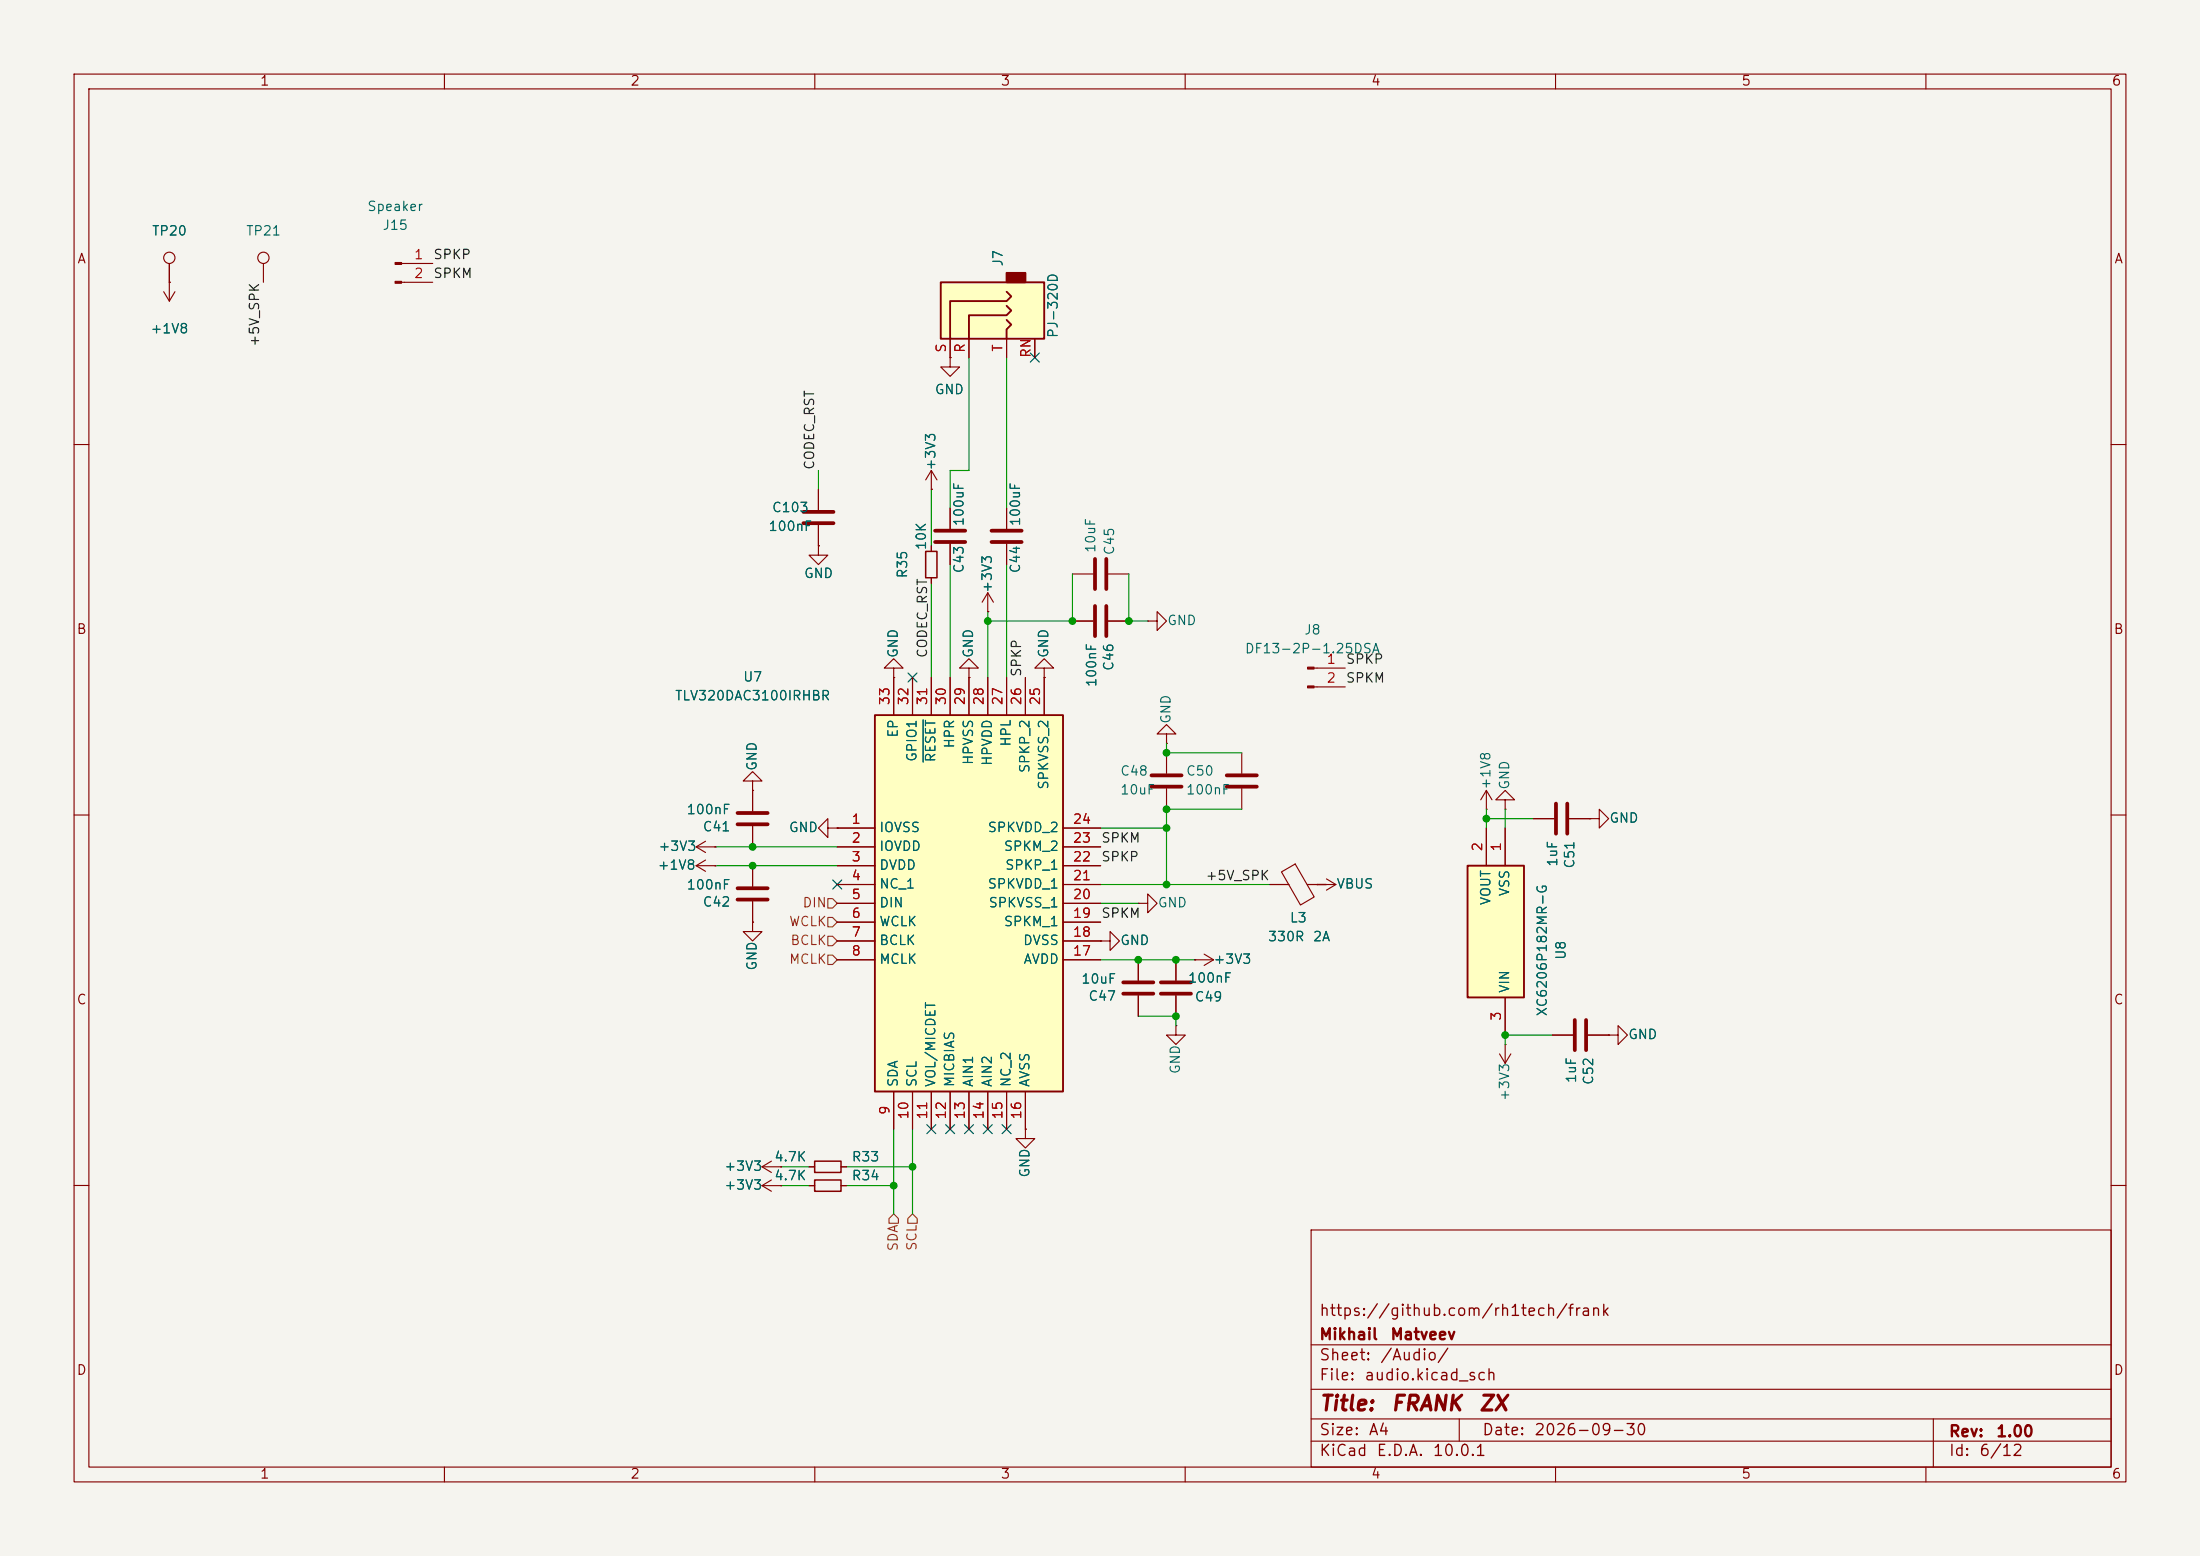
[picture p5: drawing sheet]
<svg xmlns="http://www.w3.org/2000/svg" width="297mm" height="210mm" viewBox="0 0 297 210" stroke-linecap="round" stroke-linejoin="round" font-family="sans-serif">
<path d="M0 0h297v210h-297z" fill="#f5f4ef" stroke="#f5f4ef" stroke-width=".14"/>
<g fill="none" stroke="#840000" stroke-width=".15">
<path d="M10 10h277v190h-277zM12 12h273v186h-273zM60 10v2M110 10v2M160 10v2M210 10v2M260 10v2M10 60h2M110.5 73.7v1.2h1.3l-1.3 1.3-1.3-1.3h1.3M110.5 73.7h.1M285 60h2M10 110h2"/>
<path d="M285 110h2M10 160h2M177 166h108v32h-108zM285 160h2M60 198v2M110 198v2M160 198v2M177 194.5h108M177 191.5h108M177 187.5h108M177 181.5h108M197 191.5v3"/>
<path d="M210 198v2M260 198v2M261 191.5v6.5"/>
</g>
<path d="M118.1 96.5h25.4v50.8h-25.4z" fill="#ffffc2"/>
<path d="M118.1 96.5h25.4v50.8h-25.4z" fill="none" stroke="#840000" stroke-width=".25"/>
<g fill="none" stroke="#840000" stroke-width=".15">
<path d="M120.6 91.4v5.1M123.2 91.4v5.1M125.7 91.4v5.1M128.3 91.4v5.1M130.8 91.4v5.1M133.3 91.4v5.1M135.9 91.4v5.1M138.4 91.4v5.1M141 91.4v5.1M113 111.8h5.1M113 114.3h5.1M113 116.8h5.1"/>
<path d="M113 119.4h5.1M143.5 111.8h5.1M143.5 114.3h5.1M143.5 116.8h5.1M143.5 119.4h5.1M113 121.9h5.1M113 124.5h5.1M113 127h5.1M113 129.5h5.1M143.5 121.9h5.1M143.5 124.5h5.1M143.5 127h5.1"/>
<path d="M143.5 129.5h5.1M120.6 147.3v5.1M123.2 147.3v5.1M125.7 147.3v5.1M128.3 147.3v5.1M130.8 147.3v5.1M133.3 147.3v5.1M135.9 147.3v5.1M138.4 147.3v5.1"/>
</g>
<path d="M124.6 97.2v5.6" fill="none" stroke="#006464" stroke-width=".15"/>
<path d="M198.1 116.8h7.6v17.8h-7.6z" fill="#ffffc2"/>
<path d="M198.1 116.8h7.6v17.8h-7.6z" fill="none" stroke="#840000" stroke-width=".25"/>
<g fill="none" stroke="#840000" stroke-width=".15">
<path d="M135.9 68.6v2.8M135.9 73.4v2.8M144.8 77.5h2.8M149.6 77.5h2.8M130.8 90.2h1.3l-1.3-1.3-1.3 1.3h1.3v1.2M130.8 91.4h.1M133.3 82.6h.1M133.3 80l-.7 1.3M133.3 80l.8 1.3M133.3 80v2.6M154.9 83.8h1.3v-1.2l1.3 1.2-1.3 1.3v-1.3M154.9 83.8h.1"/>
<path d="M157.5 99.1h1.2l-1.2-1.3-1.3 1.3h1.3v1.2M177.4 90.2h4.2M177.4 92.7h4.2M94 114.3l1.2 .8M94 114.3h2.5M94 116.8l1.2 .8M94 116.8h2.5M95.2 113.5l-1.2 .8M95.2 116.1l-1.2 .7M96.5 114.3h.1M96.5 116.8h.1M101.6 105.4h1.3l-1.3-1.3-1.3 1.3h1.3v1.3"/>
<path d="M101.6 106.7h.1M101.6 106.7v2.8M101.6 111.5v2.8M101.6 116.8v2.8M157.5 100.3h.1M157.5 101.6v2.8M157.5 106.4v2.8M167.6 101.6v2.8M167.6 106.4v2.8M171.4 119.4h2.6M173 117.7l1.9-1.1 2.5 4.5-1.8 1zM176.5 119.4h3.8"/>
<path d="M177.8 119.4h.1M179.1 118.6l1.2 .8M180.3 119.4l-1.2 .7M200.7 109.2h.1M200.7 106.7v2.5M200.7 111.8v5M200.7 106.7l-.8 1.3M200.7 106.7l.7 1.3M203.2 108h1.3l-1.3-1.3-1.3 1.3h1.3v1.2M203.2 109.2h.1M203.2 111.8v5M207 110.5h2.8"/>
<path d="M211.8 110.5h2.8M214.6 110.5h1.3v-1.3l1.3 1.3-1.3 1.3v-1.3M214.6 110.5h.1M101.6 124.5v1.2h1.3l-1.3 1.3-1.3-1.3h1.3M101.6 124.5h.1M101.6 121.7v2.8M148.6 127h1.3v-1.3l1.2 1.3-1.2 1.3v-1.3M148.6 127h.1M153.7 121.9h1.2v-1.2l1.3 1.2-1.3 1.3v-1.3M153.7 121.9h.1M153.7 129.5v2.8M153.7 134.4v2.8"/>
<path d="M158.7 138.4v1.3h1.3l-1.3 1.3-1.2-1.3h1.2M158.7 138.4h.1M158.7 129.5v2.8M158.7 134.4v2.8M161.3 129.5h.1M161.3 129.5h2.5M162.6 128.8l1.2 .7M163.8 129.5l-1.2 .8M203.2 134.6v5.1M209.5 139.7h2.8M214.4 139.7h2.8M217.2 139.7h1.2v-1.3l1.3 1.3-1.3 1.3v-1.3"/>
<path d="M217.2 139.7h.1M102.9 157.5h2.5M102.9 157.5l1.2 .7M104.1 156.7l-1.2 .8M104.1 159.3l-1.2 .7M105.4 157.5h.1M109.2 157.5h.8M113.5 157.5h.8M202.4 142.2l.8 1.3M203.2 141h.1M203.2 141v2.5M204 142.2l-.8 1.3"/>
<path d="M102.9 160h2.5M102.9 160l1.2 .8M105.4 160h.1M109.2 160h.8M113.5 160h.8"/>
</g>
<g fill="none" stroke="#840000" stroke-width=".51">
<path d="M133.9 71.6h4M133.9 73.2h4M147.8 75.4v4.1M149.4 75.4v4.1M99.6 111.3h4M99.6 109.7h4M99.6 119.9h4M155.4 104.6h4.1M155.4 106.2h4.1M165.6 104.6h4.1M165.6 106.2h4.1M210.1 108.5v4"/>
<path d="M211.6 108.5v4M99.6 121.4h4M151.6 134.1h4.1M151.6 132.6h4.1M156.7 134.1h4.1M156.7 132.6h4.1M212.6 137.7v4M214.1 137.7v4"/>
</g>
<g fill="#840000" stroke="#840000" stroke-width=".15">
<path d="M176.5 90h.9v.3h-.9z"/>
<path d="M176.5 92.6h.9v.2h-.9z"/>
</g>
<path d="M110 156.7h3.5v1.5h-3.5zM110 159.3h3.5v1.5h-3.5z" fill="none" stroke="#840000" stroke-width=".2"/>
<path d="M127 38.1h14v7.6h-14z" fill="#ffffc2"/>
<path d="M135.9 36.8h2.5v1.3h-2.5z" fill="#840000" stroke="#840000" stroke-width=".25"/>
<path d="M127 38.1h14v7.6h-14zM135.9 39.4l.6 .6-.6 .6h-7.6v5.1M135.9 41.3l.6 .6-.6 .6h-5.1v3.2M135.9 43.2l.6 .6-.6 .7v1.2" fill="none" stroke="#840000" stroke-width=".25"/>
<g fill="none" stroke="#840000" stroke-width=".15">
<path d="M22.1 39.4l.8 1.2M22.9 38.1h.1M22.9 35.6v5M23.6 39.4l-.7 1.2M35.6 35.6v2.5M54.2 35.6h4.2M54.2 38.1h4.2M128.3 48.3v1.2h-1.3l1.3 1.3 1.2-1.3h-1.2M128.3 48.3h.1M128.3 45.7v2.6M130.8 45.7v2.6M135.9 45.7v2.6"/>
<path d="M139.7 45.7v2.6M110.5 73.7h.1M110.5 66v2.8M110.5 70.9v2.8M125.7 66h.1M125.7 63.5l-.7 1.3M125.7 63.5l.8 1.3M125.7 63.5v2.5M125.7 73.7v.7M125.7 78v.7M128.3 68.6v2.8M128.3 73.4v2.8"/>
<path d="M135.9 68.6v2.8M135.9 73.4v2.8M120.6 90.2h1.3l-1.3-1.3-1.2 1.3h1.2v1.2M120.6 91.4h.1M120.6 91.4v5.1M123.2 91.4v5.1M125.7 91.4v5.1M128.3 91.4v5.1M130.8 91.4h.1M130.8 91.4v5.1M133.3 82.6h.1M133.3 91.4v5.1"/>
<path d="M135.9 91.4v5.1M138.4 91.4v5.1M141 90.2h1.2l-1.2-1.3-1.3 1.3h1.3v1.2M141 91.4h.1M141 91.4v5.1M144.8 83.8h2.8M149.6 83.8h2.8M96.5 114.3h.1M96.5 116.8h.1M101.6 106.7h.1M101.6 106.7v2.8M101.6 111.5v2.8"/>
<path d="M101.6 116.8v2.8M111.8 111.8v-1.3l-1.3 1.3 1.3 1.2v-1.2h1.2M113 111.8h.1M113 119.4h5.1M113 111.8h5.1M113 114.3h5.1M113 116.8h5.1M143.5 119.4h5.1M143.5 111.8h5.1M143.5 114.3h5.1M143.5 116.8h5.1M171.4 119.4h2.6"/>
<path d="M176.5 119.4h2.6M177.8 119.4h.1M200.7 111.8v5M203.2 111.8v5M207 110.5h2.8M211.8 110.5h2.8M214.6 110.5h.1M101.6 124.5h.1M101.6 121.7v2.8M113 121.9h5.1M113 124.5h5.1M113 127h5.1"/>
<path d="M113 129.5h5.1M143.5 121.9h5.1M143.5 124.5h5.1M143.5 127h5.1M143.5 129.5h5.1M148.6 127h.1M153.7 129.5v2.8M153.7 134.4v2.8M158.7 129.5v2.8M158.7 134.4v2.8M161.3 129.5h.1M203.2 134.6v5.1"/>
<path d="M209.5 139.7h2.8M214.4 139.7h2.8M217.2 139.7h.1M105.4 157.5h.1M109.2 157.5h.8M113.5 157.5h.8M120.6 147.3v5.1M123.2 147.3v5.1M125.7 147.3v5.1M128.3 147.3v5.1M130.8 147.3v5.1M133.3 147.3v5.1"/>
<path d="M135.9 147.3v5.1M138.4 152.4v1.3h1.3l-1.3 1.2-1.2-1.2h1.2M138.4 152.4h.1M138.4 147.3v5.1M105.4 160h.1M109.2 160h.8M113.5 160h.8"/>
<circle cx="22.9" cy="34.8" r=".76"/>
<circle cx="35.6" cy="34.8" r=".76"/>
</g>
<path d="M108.5 69.1h4M108.5 70.6h4M126.2 71.6h4.1M126.2 73.2h4.1M147.8 81.8v4.1M149.4 81.8v4.1" fill="none" stroke="#840000" stroke-width=".51"/>
<g fill="#840000" stroke="#840000" stroke-width=".15">
<path d="M53.3 35.4h.9v.3h-.9z"/>
<path d="M53.3 38h.9v.2h-.9z"/>
</g>
<path d="M125 74.4h1.5v3.6h-1.5z" fill="none" stroke="#840000" stroke-width=".2"/>
<path d="M111.8 126.4h.6l.6 .6-.6 .6h-.6zM111.8 123.8h.6l.6 .7-.6 .6h-.6zM111.8 121.3h.6l.6 .6-.6 .7h-.6zM111.8 128.9h.6l.6 .6-.6 .7h-.6zM120.6 163.8l.7 .7v.6h-1.3v-.6zM123.2 163.8l.6 .7v.6h-1.2v-.6z" fill="none" stroke="#725600" stroke-width=".15"/>
<g fill="none" stroke="#009600" stroke-width=".15">
<path d="M130.8 48.3v15.2h-2.5v5.1M135.9 48.3v20.3M110.5 63.5v2.5M125.7 66v7.7M125.7 78.7v12.7M128.3 76.2v15.2M135.9 76.2v15.2M144.8 77.5v6.3h-11.5M152.4 77.5v6.3h2.5M133.3 82.6v8.8M96.5 114.3h16.5M96.5 116.8h16.5"/>
<path d="M148.6 119.4h22.8M148.6 111.8h8.9M157.5 100.3v1.3h10.1M167.6 109.2h-10.1v10.2M177.8 119.4h1.3M200.7 109.2v2.6M200.7 110.5h6.3M203.2 109.2v2.6M148.6 129.5h12.7M148.6 121.9h5.1M153.7 137.2h5v1.2M209.5 139.7h-6.3v1.3"/>
<path d="M105.4 157.5h3.8M114.3 157.5h8.9M120.6 152.4v11.4M123.2 152.4v11.4M105.4 160h3.8M114.3 160h6.3"/>
</g>
<g fill="none" stroke="#000084" stroke-width=".15">
<path d="M139.1 47.7l1.2 1.2M140.3 47.7l-1.2 1.2M122.6 90.8l1.2 1.2M123.8 90.8l-1.2 1.2M112.4 118.8l1.2 1.2M113.6 118.8l-1.2 1.2M125.1 151.8l1.2 1.2M126.3 151.8l-1.2 1.2M127.7 151.8l1.2 1.2M128.9 151.8l-1.2 1.2M130.2 151.8l1.2 1.2M131.4 151.8l-1.2 1.2"/>
<path d="M132.7 151.8l1.3 1.2M134 151.8l-1.3 1.2M135.3 151.8l1.2 1.2M136.5 151.8l-1.2 1.2"/>
</g>
<path d="M124.6 97.2v5.6" fill="none" stroke="#006464" stroke-width=".15"/>
<g fill="#009600" stroke="#009600" stroke-width=".14">
<circle cx="200.7" cy="110.5" r=".46"/>
<circle cx="203.2" cy="139.7" r=".46"/>
<circle cx="158.7" cy="129.5" r=".46"/>
<circle cx="158.7" cy="137.2" r=".46"/>
<circle cx="133.3" cy="83.8" r=".46"/>
<circle cx="152.4" cy="83.8" r=".46"/>
<circle cx="144.8" cy="83.8" r=".46"/>
<circle cx="101.6" cy="116.8" r=".46"/>
<circle cx="101.6" cy="114.3" r=".46"/>
<circle cx="123.2" cy="157.5" r=".46"/>
<circle cx="120.6" cy="160" r=".46"/>
<circle cx="153.7" cy="129.5" r=".46"/>
<circle cx="157.5" cy="119.4" r=".46"/>
<circle cx="157.5" cy="101.6" r=".46"/>
<circle cx="157.5" cy="111.8" r=".46"/>
<circle cx="157.5" cy="109.2" r=".46"/>
</g>
<g font-size="2" fill="#840000">
<text x="178" y="190.9">Title:</text>
<text x="187.7" y="190.9">FRANK</text>
<text x="199.5" y="190.9">ZX</text>
</g>
<g font-size="1.5" fill="#840000">
<text x="178" y="178">https://github.com/rh1tech/frank</text>
<text x="178" y="184">Sheet:</text>
<text x="178" y="181.2">Mikhail</text>
<text x="186.2" y="184">/Audio/</text>
<text x="187.6" y="181.2">Matveev</text>
<text x="178" y="186.7">File:</text>
<text x="184.1" y="186.7">audio.kicad_sch</text>
<text x="178" y="196.9">KiCad</text>
<text x="178" y="194.1">Size:</text>
<text x="184.7" y="194.1">A4</text>
<text x="185.7" y="196.9">E.D.A.</text>
<text x="193.3" y="196.9">10.0.1</text>
<text x="200" y="194.1">Date:</text>
<text x="207" y="194.1">2026-09-30</text>
<text x="263" y="194.3">Rev:</text>
<text x="263" y="196.9">Id:</text>
<text x="267.1" y="196.9">6/12</text>
<text x="269.4" y="194.3">1.00</text>
</g>
<g font-size="1.3" fill="#840000">
<text x="35" y="11.9">1</text>
<text x="85" y="11.9">2</text>
<text x="135" y="11.9">3</text>
<text x="185" y="11.9">4</text>
<text x="235" y="11.9">5</text>
<text x="285" y="11.9">6</text>
<text x="10.3" y="35.9">A</text>
<text x="285.3" y="35.9">A</text>
<text x="10.3" y="85.9">B</text>
<text x="285.3" y="85.9">B</text>
<text x="10.3" y="135.9">C</text>
<text x="285.3" y="135.9">C</text>
<text x="10.3" y="185.9">D</text>
<text x="285.3" y="185.9">D</text>
<text x="35" y="199.9">1</text>
<text x="85" y="199.9">2</text>
<text x="135" y="199.9">3</text>
<text x="185" y="199.9">4</text>
<text x="235" y="199.9">5</text>
<text x="285" y="199.9">6</text>
</g>
<g font-size="1.3" fill="#006464">
<text x="49.5" y="28.8">Speaker</text>
<text x="20.4" y="32.1">TP20</text>
<text x="33.1" y="32.1">TP21</text>
<text x="51.5" y="31.3">J15</text>
<text x="135.7" y="36.1" transform="rotate(-90 135.7 36.1)">J7</text>
<text x="20.2" y="45.3">+1V8</text>
<text x="143.1" y="45.7" transform="rotate(-90 143.1 45.7)">PJ-320D</text>
<text x="126.1" y="53.5">GND</text>
<text x="126.6" y="63.6" transform="rotate(-90 126.6 63.6)">+3V3</text>
<text x="103.6" y="72">100nF</text>
<text x="104.1" y="69.4">C103</text>
<text x="130.4" y="71.1" transform="rotate(-90 130.4 71.1)">100uF</text>
<text x="138" y="71.1" transform="rotate(-90 138 71.1)">100uF</text>
<text x="125.3" y="74.3" transform="rotate(-90 125.3 74.3)">10K</text>
<text x="130.4" y="77.5" transform="rotate(-90 130.4 77.5)">C43</text>
<text x="138" y="77.5" transform="rotate(-90 138 77.5)">C44</text>
<text x="148.2" y="74.7" transform="rotate(-90 148.2 74.7)">10uF</text>
<text x="150.7" y="75" transform="rotate(-90 150.7 75)">C45</text>
<text x="108.5" y="78.3">GND</text>
<text x="122.8" y="78.1" transform="rotate(-90 122.8 78.1)">R35</text>
<text x="134.2" y="80.1" transform="rotate(-90 134.2 80.1)">+3V3</text>
<text x="121.5" y="88.9" transform="rotate(-90 121.5 88.9)">GND</text>
<text x="131.7" y="88.9" transform="rotate(-90 131.7 88.9)">GND</text>
<text x="141.8" y="88.9" transform="rotate(-90 141.8 88.9)">GND</text>
<text x="157.5" y="84.7">GND</text>
<text x="168" y="88.5">DF13-2P-1.25DSA</text>
<text x="176" y="86">J8</text>
<text x="91" y="94.8">TLV320DAC3100IRHBR</text>
<text x="100.2" y="92.3">U7</text>
<text x="148.3" y="92.8" transform="rotate(-90 148.3 92.8)">100nF</text>
<text x="150.6" y="90.6" transform="rotate(-90 150.6 90.6)">C46</text>
<text x="121.5" y="99.7" transform="rotate(-90 121.5 99.7)">EP</text>
<text x="129.1" y="101.1" transform="rotate(-90 129.1 101.1)">HPR</text>
<text x="136.8" y="100.9" transform="rotate(-90 136.8 100.9)">HPL</text>
<text x="158.3" y="97.8" transform="rotate(-90 158.3 97.8)">GND</text>
<text x="102.5" y="104.1" transform="rotate(-90 102.5 104.1)">GND</text>
<text x="124.1" y="102.9" transform="rotate(-90 124.1 102.9)">GPIO1</text>
<text x="126.6" y="103" transform="rotate(-90 126.6 103)">RESET</text>
<text x="131.7" y="103.3" transform="rotate(-90 131.7 103.3)">HPVSS</text>
<text x="134.2" y="103.5" transform="rotate(-90 134.2 103.5)">HPVDD</text>
<text x="139.3" y="104.4" transform="rotate(-90 139.3 104.4)">SPKP_2</text>
<text x="141.8" y="106.7" transform="rotate(-90 141.8 106.7)">SPKVSS_2</text>
<text x="151.1" y="105">C48</text>
<text x="151.1" y="107.5">10uF</text>
<text x="160" y="107.5">100nF</text>
<text x="160" y="105">C50</text>
<text x="201.5" y="106.7" transform="rotate(-90 201.5 106.7)">+1V8</text>
<text x="204.1" y="106.7" transform="rotate(-90 204.1 106.7)">GND</text>
<text x="92.6" y="110.2">100nF</text>
<text x="94.8" y="112.5">C41</text>
<text x="106.4" y="112.6">GND</text>
<text x="118.6" y="112.6">IOVSS</text>
<text x="133.2" y="112.6">SPKVDD_2</text>
<text x="217.2" y="111.4">GND</text>
<text x="88.7" y="117.7">+1V8</text>
<text x="88.8" y="115.2">+3V3</text>
<text x="118.6" y="115.2">IOVDD</text>
<text x="118.6" y="117.7">DVDD</text>
<text x="135.4" y="115.2">SPKM_2</text>
<text x="135.6" y="117.7">SPKP_1</text>
<text x="210.5" y="117.1" transform="rotate(-90 210.5 117.1)">1uF</text>
<text x="212.9" y="117.3" transform="rotate(-90 212.9 117.3)">C51</text>
<text x="92.6" y="120.4">100nF</text>
<text x="94.8" y="122.7">C42</text>
<text x="118.6" y="120.2">NC_1</text>
<text x="118.6" y="122.8">DIN</text>
<text x="118.6" y="125.3">WCLK</text>
<text x="133.2" y="120.2">SPKVDD_1</text>
<text x="133.4" y="122.8">SPKVSS_1</text>
<text x="135.4" y="125.3">SPKM_1</text>
<text x="156.2" y="122.8">GND</text>
<text x="174" y="124.8">L3</text>
<text x="180.3" y="120.2">VBUS</text>
<text x="201.5" y="122.3" transform="rotate(-90 201.5 122.3)">VOUT</text>
<text x="204.1" y="121.1" transform="rotate(-90 204.1 121.1)">VSS</text>
<text x="102.5" y="131.1" transform="rotate(-90 102.5 131.1)">GND</text>
<text x="118.6" y="127.9">BCLK</text>
<text x="118.6" y="130.4">MCLK</text>
<text x="138" y="127.9">DVSS</text>
<text x="138.1" y="130.4">AVDD</text>
<text x="151.1" y="127.9">GND</text>
<text x="163.7" y="130.4">+3V3</text>
<text x="171.1" y="127.4">330R</text>
<text x="177.1" y="127.4">2A</text>
<text x="211.7" y="129.6" transform="rotate(-90 211.7 129.6)">U8</text>
<text x="145.9" y="133.1">10uF</text>
<text x="146.8" y="135.4">C47</text>
<text x="160.3" y="132.9">100nF</text>
<text x="161.2" y="135.5">C49</text>
<text x="204.1" y="134.1" transform="rotate(-90 204.1 134.1)">VIN</text>
<text x="209.1" y="137.3" transform="rotate(-90 209.1 137.3)">XC6206P182MR-G</text>
<text x="219.7" y="140.6">GND</text>
<text x="121.5" y="146.8" transform="rotate(-90 121.5 146.8)">SDA</text>
<text x="124.1" y="146.8" transform="rotate(-90 124.1 146.8)">SCL</text>
<text x="126.6" y="146.8" transform="rotate(-90 126.6 146.8)">VOL/MICDET</text>
<text x="129.1" y="146.8" transform="rotate(-90 129.1 146.8)">MICBIAS</text>
<text x="131.7" y="146.8" transform="rotate(-90 131.7 146.8)">AIN1</text>
<text x="134.2" y="146.8" transform="rotate(-90 134.2 146.8)">AIN2</text>
<text x="136.8" y="146.8" transform="rotate(-90 136.8 146.8)">NC_2</text>
<text x="139.3" y="146.8" transform="rotate(-90 139.3 146.8)">AVSS</text>
<text x="159.6" y="145.1" transform="rotate(-90 159.6 145.1)">GND</text>
<text x="204.1" y="148.7" transform="rotate(-90 204.1 148.7)">+3V3</text>
<text x="213.1" y="146.3" transform="rotate(-90 213.1 146.3)">1uF</text>
<text x="215.4" y="146.5" transform="rotate(-90 215.4 146.5)">C52</text>
<text x="97.7" y="158.3">+3V3</text>
<text x="97.7" y="160.9">+3V3</text>
<text x="104.4" y="157.1">4.7K</text>
<text x="104.4" y="159.6">4.7K</text>
<text x="114.9" y="157.1">R33</text>
<text x="114.9" y="159.6">R34</text>
<text x="139.3" y="159" transform="rotate(-90 139.3 159)">GND</text>
</g>
<g font-size="1.3" fill="#a90000">
<text x="55.8" y="35.3">1</text>
<text x="55.8" y="37.8">2</text>
<text x="128" y="47.7" transform="rotate(-90 128 47.7)">S</text>
<text x="130.6" y="47.7" transform="rotate(-90 130.6 47.7)">R</text>
<text x="135.6" y="47.6" transform="rotate(-90 135.6 47.6)">T</text>
<text x="139.4" y="48.4" transform="rotate(-90 139.4 48.4)">RN</text>
<text x="179" y="89.9">1</text>
<text x="120.4" y="95.3" transform="rotate(-90 120.4 95.3)">33</text>
<text x="122.9" y="95.3" transform="rotate(-90 122.9 95.3)">32</text>
<text x="125.5" y="95.3" transform="rotate(-90 125.5 95.3)">31</text>
<text x="128" y="95.3" transform="rotate(-90 128 95.3)">30</text>
<text x="130.6" y="95.3" transform="rotate(-90 130.6 95.3)">29</text>
<text x="133.1" y="95.3" transform="rotate(-90 133.1 95.3)">28</text>
<text x="135.6" y="95.3" transform="rotate(-90 135.6 95.3)">27</text>
<text x="138.2" y="95.3" transform="rotate(-90 138.2 95.3)">26</text>
<text x="140.7" y="95.3" transform="rotate(-90 140.7 95.3)">25</text>
<text x="179" y="92.5">2</text>
<text x="114.9" y="111.5">1</text>
<text x="144.7" y="111.5">24</text>
<text x="114.9" y="114">2</text>
<text x="114.9" y="116.6">3</text>
<text x="114.9" y="119.1">4</text>
<text x="144.7" y="119.1">21</text>
<text x="144.7" y="116.6">22</text>
<text x="144.7" y="114">23</text>
<text x="200.4" y="115" transform="rotate(-90 200.4 115)">2</text>
<text x="202.9" y="115" transform="rotate(-90 202.9 115)">1</text>
<text x="114.9" y="121.7">5</text>
<text x="114.9" y="124.2">6</text>
<text x="144.7" y="124.2">19</text>
<text x="144.7" y="121.7">20</text>
<text x="114.9" y="126.7">7</text>
<text x="114.9" y="129.3">8</text>
<text x="144.7" y="129.3">17</text>
<text x="144.7" y="126.7">18</text>
<text x="202.9" y="137.9" transform="rotate(-90 202.9 137.9)">3</text>
<text x="120.4" y="150.6" transform="rotate(-90 120.4 150.6)">9</text>
<text x="122.9" y="151.2" transform="rotate(-90 122.9 151.2)">10</text>
<text x="125.5" y="151.2" transform="rotate(-90 125.5 151.2)">11</text>
<text x="128" y="151.2" transform="rotate(-90 128 151.2)">12</text>
<text x="130.6" y="151.2" transform="rotate(-90 130.6 151.2)">13</text>
<text x="133.1" y="151.2" transform="rotate(-90 133.1 151.2)">14</text>
<text x="135.6" y="151.2" transform="rotate(-90 135.6 151.2)">15</text>
<text x="138.2" y="151.2" transform="rotate(-90 138.2 151.2)">16</text>
</g>
<g font-size="1.3" fill="#0f0f0f">
<text x="58.4" y="35.3">SPKP</text>
<text x="58.4" y="37.8">SPKM</text>
<text x="35.3" y="46.9" transform="rotate(-90 35.3 46.9)">+5V_SPK</text>
<text x="110.2" y="63.5" transform="rotate(-90 110.2 63.5)">CODEC_RST</text>
<text x="125.5" y="88.9" transform="rotate(-90 125.5 88.9)">CODEC_RST</text>
<text x="181.6" y="89.9">SPKP</text>
<text x="138.2" y="91.4" transform="rotate(-90 138.2 91.4)">SPKP</text>
<text x="181.6" y="92.4">SPKM</text>
<text x="148.6" y="116.6">SPKP</text>
<text x="148.6" y="114">SPKM</text>
<text x="162.7" y="119.1">+5V_SPK</text>
<text x="148.6" y="124.2">SPKM</text>
</g>
<g font-size="1.3" fill="#725600">
<text x="106.4" y="125.3">WCLK</text>
<text x="108.2" y="122.8">DIN</text>
<text x="106.4" y="130.4">MCLK</text>
<text x="106.6" y="127.9">BCLK</text>
<text x="121.5" y="169" transform="rotate(-90 121.5 169)">SDA</text>
<text x="124.1" y="168.9" transform="rotate(-90 124.1 168.9)">SCL</text>
</g>
</svg>
